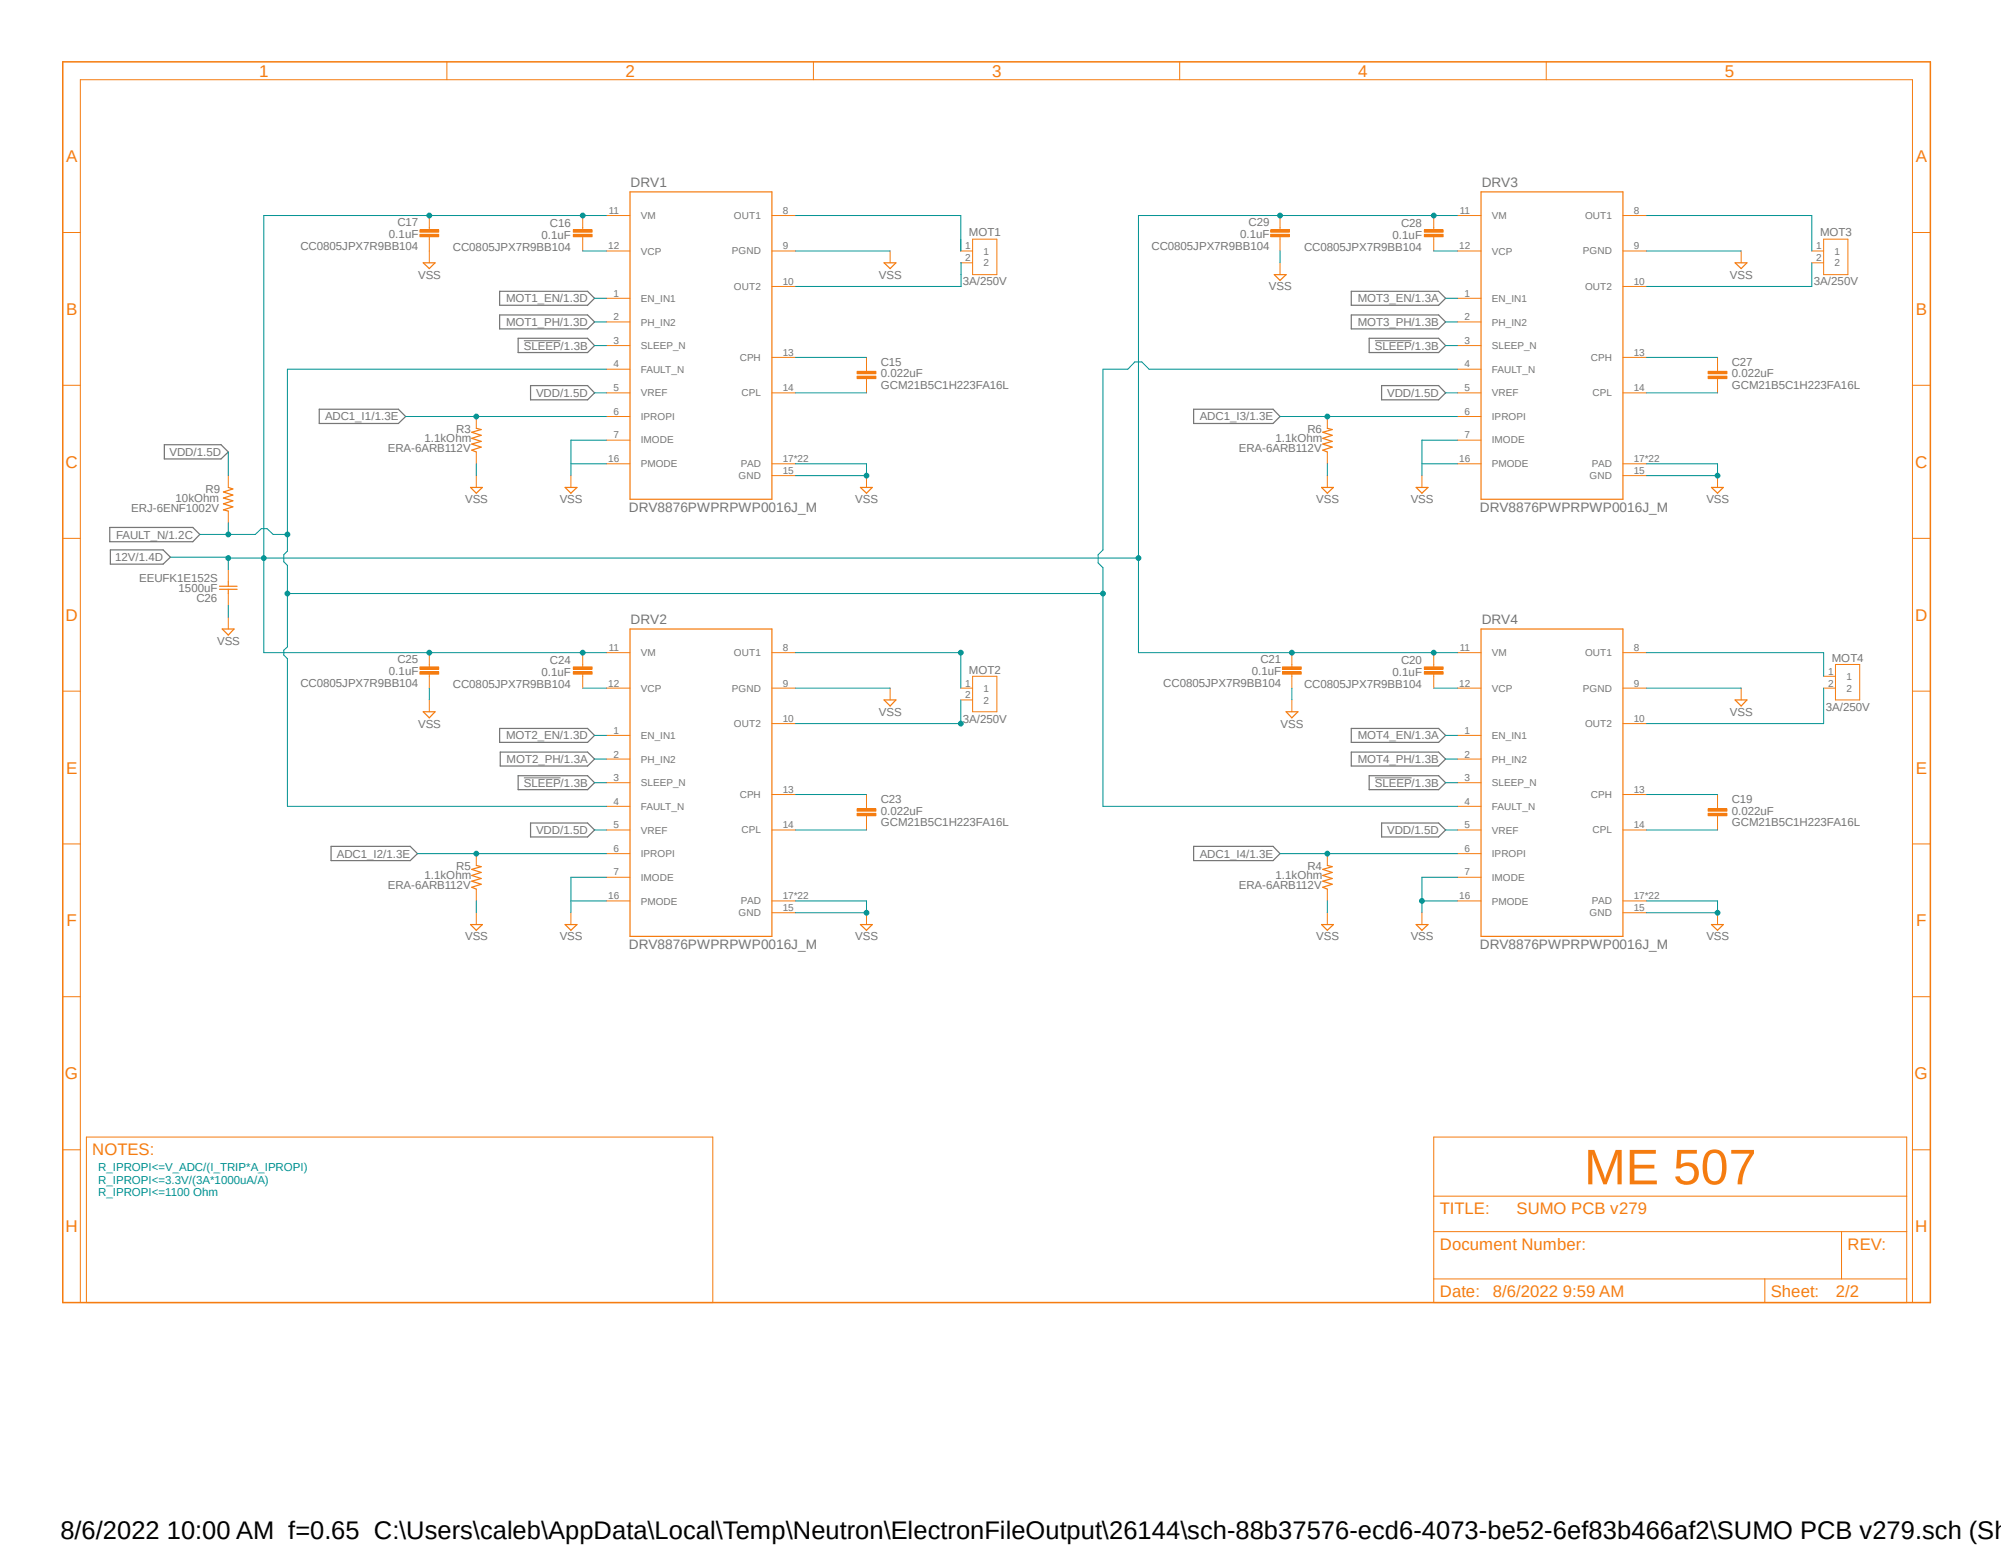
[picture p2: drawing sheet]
<svg xmlns="http://www.w3.org/2000/svg" width="279mm" height="216mm" viewBox="0 0 279 216" stroke-linecap="round" stroke-linejoin="round" font-family="sans-serif">
<path d="M8.4 8.4l261.4 173.9M269.8 8.4l-261.4 173.9" fill="none" stroke="#fff" stroke-width=".14"/>
<g fill="none" stroke="#757575" stroke-width=".17">
<path d="M44.6 57.1h11l1 1.1-1 .9h-11zM69.8 40.7h12.2l1 1-1 .9h-12.2zM69.8 44h12.2l1 1-1 .9h-12.2zM72.3 47.2h9.7l1 1.1-1 .9h-9.7zM74.1 53.8h7.9l1 1.1-1 .9h-7.9zM166.7 57.1h11.1l.9 1.1-.9 .9h-11.1zM188.7 40.7h12.2l.9 1-.9 .9h-12.2zM188.7 44h12.2l.9 1-.9 .9h-12.2zM191.2 47.2h9.7l.9 1.1-.9 .9h-9.7zM192.9 53.8h8l.9 1.1-.9 .9h-8zM15.3 73.7h11.6l1 .9-1 1h-11.6zM15.4 76.8h7.4l1 1-1 1h-7.4z"/>
<path d="M22.9 62.1h8l1 1-1 1h-8zM46.2 118.2h11.1l1 1-1 1h-11.1zM69.8 101.7h12.2l1 1-1 1h-12.2zM69.8 105h12.2l1 1-1 1h-12.2zM72.3 108.3h9.7l1 1-1 1h-9.7zM74.1 114.9h7.9l1 1-1 1h-7.9zM166.7 118.2h11.1l.9 1-.9 1h-11.1zM188.7 101.7h12.2l.9 1-.9 1h-12.2zM188.7 105h12.2l.9 1-.9 1h-12.2zM191.2 108.3h9.7l.9 1-.9 1h-9.7zM192.9 114.9h8l.9 1-.9 1h-8z"/>
</g>
<path d="M73.2 47.6h5.1M192 47.6h5.1M73.2 108.6h5.1M192 108.6h5.1" fill="none" stroke="#757575" stroke-width=".14"/>
<path d="M8.8 8.6h260.7v173.3h-260.7z" fill="none" stroke="#f57c10" stroke-width=".21"/>
<g fill="none" stroke="#f57c10" stroke-width=".14">
<path d="M62.4 8.6v2.5M113.6 8.6v2.5M164.7 8.6v2.5M215.9 8.6v2.5M8.8 32.5h2.4M58.6 32.7h2.7v.4h-2.7zM58.6 32.1h2.7v.3h-2.7zM59.9 30.1v2M59.9 33.1v3.6M80.1 32.7h2.6v.4h-2.6zM80.1 32.1h2.6v.3h-2.6zM81.4 30.1v2"/>
<path d="M81.4 33.1v2M84.7 30.1h3.3M84.7 35.1h3.3M107.8 30.1h3.3M107.8 35.1h3.3M124.3 35.1v1.6M134.2 35.1h1.6M134.2 36.7h1.6M135.8 33.4h3.4v5h-3.4zM177.4 32.7h2.6v.4h-2.6zM177.4 32.1h2.6v.3h-2.6zM178.7 30.1v2"/>
<path d="M178.7 33.1v2M178.7 36.7v1.7M198.9 32.7h2.6v.4h-2.6zM198.9 32.1h2.6v.3h-2.6zM200.2 30.1v2M200.2 33.1v2M203.5 30.1h3.3M203.5 35.1h3.3M226.6 30.1h3.3M226.6 35.1h3.3M243.1 35.1v1.6M253 35.1h1.6"/>
<path d="M253 36.7h1.6M254.6 33.4h3.4v5h-3.4zM267 32.5h2.5M8.8 53.8h2.4M66.5 58.2v1.6M84.7 41.7h3.3M84.7 45h3.3M84.7 48.3h3.3M84.7 51.6h3.3M84.7 54.9h3.3M84.7 58.2h3.3M107.8 54.9h3.3"/>
<path d="M107.8 40h3.3M107.8 49.9h3.3M119.7 52.5h2.6v.4h-2.6zM119.7 51.9h2.6v.3h-2.6zM121 49.9v2M121 52.9v2M185.3 58.2v1.6M203.5 41.7h3.3M203.5 45h3.3M203.5 48.3h3.3M203.5 51.6h3.3M203.5 54.9h3.3"/>
<path d="M203.5 58.2h3.3M226.6 54.9h3.3M226.6 40h3.3M226.6 49.9h3.3M238.5 52.5h2.6v.4h-2.6zM238.5 51.9h2.6v.3h-2.6zM239.8 49.9v2M239.8 52.9v2M267 53.8h2.5M8.8 75.2h2.4M31.9 66.4v1.7M31.9 71.4v1.6"/>
<path d="M31.9 79.6v1.6M66.5 63.1v1.7M66.5 66.4v1.7M79.7 66.4v1.7M84.7 61.5h3.3M84.7 64.8h3.3M107.8 66.4h3.3M107.8 64.8h3.3M121 66.4v1.7M185.3 63.1v1.7M185.3 66.4v1.7M198.5 66.4v1.7"/>
<path d="M203.5 61.5h3.3M203.5 64.8h3.3M226.6 66.4h3.3M226.6 64.8h3.3M239.8 66.4v1.7M267 75.2h2.5M8.8 96.5h2.4M31.9 82.9v1.6M31.9 86.2v1.6M58.6 93.8h2.7v.3h-2.7zM58.6 93.1h2.7v.4h-2.7zM59.9 91.1v2"/>
<path d="M59.9 94.1v2M59.9 97.7v1.7M80.1 93.8h2.6v.3h-2.6zM80.1 93.1h2.6v.4h-2.6zM81.4 91.1v2M81.4 94.1v2M84.7 91.1h3.3M84.7 96.1h3.3M107.8 91.1h3.3M107.8 96.1h3.3M124.3 96.1v1.6M134.2 96.1h1.6"/>
<path d="M134.2 97.7h1.6M135.8 94.4h3.4v5h-3.4zM179.1 93.8h2.6v.3h-2.6zM179.1 93.1h2.6v.4h-2.6zM180.4 91.1v2M180.4 94.1v2M180.4 97.7v1.7M198.9 93.8h2.6v.3h-2.6zM198.9 93.1h2.6v.4h-2.6zM200.2 91.1v2M200.2 94.1v2M203.5 91.1h3.3"/>
<path d="M203.5 96.1h3.3M226.6 91.1h3.3M226.6 96.1h3.3M243.1 96.1v1.6M254.6 96.1h1.7M254.6 94.4h1.7M256.3 92.8h3.4v4.9h-3.4zM267 96.5h2.5M8.8 117.9h2.4M66.5 119.2v1.7M84.7 102.7h3.3M84.7 106h3.3"/>
<path d="M84.7 109.3h3.3M84.7 112.6h3.3M84.7 115.9h3.3M84.7 119.2h3.3M107.8 115.9h3.3M107.8 101h3.3M107.8 111h3.3M119.7 113.6h2.6v.3h-2.6zM119.7 112.9h2.6v.4h-2.6zM121 111v1.9M121 113.9v2M185.3 119.2v1.7"/>
<path d="M203.5 102.7h3.3M203.5 106h3.3M203.5 109.3h3.3M203.5 112.6h3.3M203.5 115.9h3.3M203.5 119.2h3.3M226.6 115.9h3.3M226.6 101h3.3M226.6 111h3.3M238.5 113.6h2.6v.3h-2.6zM238.5 112.9h2.6v.4h-2.6zM239.8 111v1.9"/>
<path d="M239.8 113.9v2M267 117.9h2.5M8.8 139.2h2.4M66.5 124.2v1.6M66.5 127.5v1.6M79.7 127.5v1.6M84.7 122.5h3.3M84.7 125.8h3.3M107.8 127.5h3.3M107.8 125.8h3.3M121 127.5v1.6M185.3 124.2v1.6"/>
<path d="M185.3 127.5v1.6M198.5 127.5v1.6M203.5 122.5h3.3M203.5 125.8h3.3M226.6 127.5h3.3M226.6 125.8h3.3M239.8 127.5v1.6M267 139.2h2.5M12.1 158.8h87.4v23.1h-87.4zM200.2 158.8h66v23.1h-66zM8.8 160.6h2.4M200.2 172h66"/>
<path d="M200.2 178.6h66M200.2 167h66M246.4 178.6v3.3M257.1 172v6.6M267 160.6h2.5M11.2 181.9v-170.8h255.8v170.8"/>
</g>
<g fill="none" stroke="#f57c10" stroke-width=".17">
<path d="M59.1 36.7h1.6l-.8 .8zM88 26.8h19.8v42.9h-19.8zM123.4 36.7h1.7l-.8 .8zM177.9 38.4h1.7l-.9 .8zM206.8 26.8h19.8v42.9h-19.8zM242.3 36.7h1.6l-.8 .8zM66.5 59.8l.7 .2-1.3 .4 1.3 .4-1.3 .4 1.3 .4-1.3 .4 1.3 .4-1.3 .5 .6 .2M185.3 59.8l.7 .2-1.3 .4 1.3 .4-1.3 .4 1.3 .4-1.3 .4 1.3 .4-1.3 .5 .6 .2M31.9 68.1l.6 .2-1.3 .4 1.3 .4-1.3 .5 1.3 .3-1.3 .5 1.3 .4-1.3 .4 .7 .2M65.7 68.1h1.7l-.9 .8zM78.9 68.1h1.7l-.9 .8zM120.1 68.1h1.7l-.8 .8z"/>
<path d="M184.5 68.1h1.7l-.9 .8zM197.7 68.1h1.7l-.9 .8zM239 68.1h1.6l-.8 .8zM30.6 81.9h2.5M30.6 82.3h2.5M31 87.8h1.7l-.8 .9zM31.9 81.2v.7M31.9 82.3v.6M59.1 99.4h1.6l-.8 .8zM88 87.8h19.8v43h-19.8zM123.4 97.7h1.7l-.8 .9zM179.6 99.4h1.6l-.8 .8z"/>
<path d="M206.8 87.8h19.8v43h-19.8zM242.3 97.7h1.6l-.8 .9zM65.7 129.1h1.7l-.9 .8zM66.5 120.9l.7 .1-1.3 .4 1.3 .4-1.3 .5 1.3 .4-1.3 .4 1.3 .4-1.3 .4 .6 .3M78.9 129.1h1.7l-.9 .8zM120.1 129.1h1.7l-.8 .8zM184.5 129.1h1.7l-.9 .8zM185.3 120.9l.7 .1-1.3 .4 1.3 .4-1.3 .5 1.3 .4-1.3 .4 1.3 .4-1.3 .4 .6 .3M197.7 129.1h1.7l-.9 .8zM239 129.1h1.6l-.8 .8z"/>
</g>
<g fill="none" stroke="#f57c10" stroke-width=".34">
<path d="M58.6 32.9h2.7M58.6 32.3h2.7M80.1 32.9h2.6M80.1 32.3h2.6M177.4 32.9h2.6M177.4 32.3h2.6M198.9 32.9h2.6M198.9 32.3h2.6M119.7 52.7h2.6M119.7 52h2.6M238.5 52.7h2.6M238.5 52h2.6"/>
<path d="M58.6 94h2.7M58.6 93.3h2.7M80.1 94h2.6M80.1 93.3h2.6M179.1 94h2.6M179.1 93.3h2.6M198.9 94h2.6M198.9 93.3h2.6M119.7 113.7h2.6M119.7 113.1h2.6M238.5 113.7h2.6M238.5 113.1h2.6"/>
</g>
<path d="M79.7 64.8h5M84.7 61.5h-5v4.9M111.1 64.8h9.9v1.6h-9.9" fill="none" stroke="#009292" stroke-width=".14"/>
<circle cx="121" cy="66.4" r=".33" fill="#009292"/>
<g fill="none" stroke="#009292" stroke-width=".14">
<path d="M111.1 35.1h13.2M229.9 125.8h9.9v1.7h-9.9"/>
<circle cx="121" cy="66.4" r=".33"/>
</g>
<circle cx="239.8" cy="127.5" r=".33" fill="#009292"/>
<g fill="none" stroke="#009292" stroke-width=".14">
<path d="M66.5 64.8v1.6M180.4 96.1v1.6M229.9 96.1h13.2M79.7 125.8h5M84.7 122.5h-5v5M111.1 125.8h9.9v1.7h-9.9M185.3 125.8v1.7"/>
<circle cx="239.8" cy="127.5" r=".33"/>
</g>
<circle cx="121" cy="127.5" r=".33" fill="#009292"/>
<g fill="none" stroke="#009292" stroke-width=".14">
<path d="M198.5 64.8h5M203.5 61.5h-5v4.9M229.9 64.8h9.9v1.6h-9.9M59.9 96.1v1.6M111.1 96.1h13.2M66.5 125.8v1.7"/>
<circle cx="121" cy="127.5" r=".33"/>
</g>
<circle cx="239.8" cy="66.4" r=".33" fill="#009292"/>
<g fill="none" stroke="#009292" stroke-width=".14">
<path d="M178.7 35.1v1.6M229.9 35.1h13.2M185.3 64.8v1.6M31.9 84.5v1.7M198.5 125.8h5M203.5 122.5h-5v5"/>
<circle cx="239.8" cy="66.4" r=".33"/>
</g>
<circle cx="198.5" cy="125.8" r=".33" fill="#009292"/>
<g fill="none" stroke="#009292" stroke-width=".14">
<path d="M84.7 30.1h-47.9v61h47.9M203.5 30.1h-44.5v61h44.5M23.8 77.8h8.1v1.8M31.9 77.9h127.1"/>
<circle cx="198.5" cy="125.8" r=".33"/>
</g>
<circle cx="81.4" cy="91.1" r=".33" fill="#009292"/>
<circle cx="81.4" cy="91.1" r=".33" fill="none" stroke="#009292" stroke-width=".14"/>
<circle cx="59.9" cy="91.1" r=".33" fill="#009292"/>
<circle cx="59.9" cy="91.1" r=".33" fill="none" stroke="#009292" stroke-width=".14"/>
<circle cx="36.8" cy="77.9" r=".33" fill="#009292"/>
<circle cx="36.8" cy="77.9" r=".33" fill="none" stroke="#009292" stroke-width=".14"/>
<circle cx="159" cy="77.9" r=".33" fill="#009292"/>
<circle cx="159" cy="77.9" r=".33" fill="none" stroke="#009292" stroke-width=".14"/>
<circle cx="200.2" cy="30.1" r=".33" fill="#009292"/>
<circle cx="200.2" cy="30.1" r=".33" fill="none" stroke="#009292" stroke-width=".14"/>
<circle cx="178.7" cy="30.1" r=".33" fill="#009292"/>
<circle cx="178.7" cy="30.1" r=".33" fill="none" stroke="#009292" stroke-width=".14"/>
<circle cx="81.4" cy="30.1" r=".33" fill="#009292"/>
<circle cx="81.4" cy="30.1" r=".33" fill="none" stroke="#009292" stroke-width=".14"/>
<circle cx="59.9" cy="30.1" r=".33" fill="#009292"/>
<circle cx="59.9" cy="30.1" r=".33" fill="none" stroke="#009292" stroke-width=".14"/>
<circle cx="200.2" cy="91.1" r=".33" fill="#009292"/>
<circle cx="200.2" cy="91.1" r=".33" fill="none" stroke="#009292" stroke-width=".14"/>
<circle cx="180.4" cy="91.1" r=".33" fill="#009292"/>
<circle cx="180.4" cy="91.1" r=".33" fill="none" stroke="#009292" stroke-width=".14"/>
<circle cx="31.9" cy="77.9" r=".33" fill="#009292"/>
<g fill="none" stroke="#009292" stroke-width=".14">
<path d="M56.6 58.2h28.1M83 41.7h1.7M83 45h1.7M83 48.3h1.7M201.8 48.3h1.7M83 109.3h1.7M201.8 109.3h1.7"/>
<circle cx="31.9" cy="77.9" r=".33"/>
</g>
<circle cx="66.5" cy="58.2" r=".33" fill="#009292"/>
<g fill="none" stroke="#009292" stroke-width=".14">
<path d="M81.4 35.1h3.3M111.1 30.1h23.1v5M134.2 36.7v3.3h-23.1M111.1 49.9h9.9M111.1 54.9h9.9M200.2 96.1h3.3M178.7 119.2h24.8M201.8 102.7h1.7M201.8 106h1.7M229.9 111h9.9M229.9 115.9h9.9"/>
<circle cx="66.5" cy="58.2" r=".33"/>
</g>
<circle cx="185.3" cy="119.2" r=".33" fill="#009292"/>
<g fill="none" stroke="#009292" stroke-width=".14">
<path d="M81.4 96.1h3.3M229.9 91.1h24.7v3.3M254.6 96.1v4.9h-24.7M58.3 119.2h26.4M83 102.7h1.7M83 106h1.7M111.1 111h9.9M111.1 115.9h9.9"/>
<circle cx="185.3" cy="119.2" r=".33"/>
</g>
<circle cx="66.5" cy="119.2" r=".33" fill="#009292"/>
<g fill="none" stroke="#009292" stroke-width=".14">
<path d="M134.2 97.7v3.3M111.1 101h23.1"/>
<circle cx="66.5" cy="119.2" r=".33"/>
</g>
<circle cx="134.2" cy="101" r=".33" fill="#009292"/>
<g fill="none" stroke="#009292" stroke-width=".14">
<path d="M111.1 91.1h23.1M134.2 91.1v5"/>
<circle cx="134.2" cy="101" r=".33"/>
</g>
<circle cx="134.2" cy="91.1" r=".33" fill="#009292"/>
<g fill="none" stroke="#009292" stroke-width=".14">
<path d="M200.2 35.1h3.3M178.7 58.2h24.8M229.9 49.9h9.9M229.9 54.9h9.9"/>
<circle cx="134.2" cy="91.1" r=".33"/>
</g>
<circle cx="185.3" cy="58.2" r=".33" fill="#009292"/>
<g fill="none" stroke="#009292" stroke-width=".14">
<path d="M253 36.7v3.3h-23.1M83 54.9h1.7M84.7 51.6h-44.6v25.4l-.5 .5v.9l.5 .6v11.3l-.5 .5v.7l.5 .5v20.6h44.6M201.8 45h1.7M201.8 41.7h1.7M201.8 54.9h1.7M203.5 51.6h-43.1l-1-1.1h-.9l-1 1.1h-3.5v25.2l-.7 .7v1.1l.7 .7v33.3h49.5M27.9 74.6h7.7l.9-.8h.8l.8 .8h2M31.9 63.1v3.3M31.9 73v1.6M40.1 82.9h113.9M83 115.9h1.7"/>
<path d="M201.8 115.9h1.7"/>
<circle cx="185.3" cy="58.2" r=".33"/>
</g>
<circle cx="40.1" cy="82.9" r=".33" fill="#009292"/>
<circle cx="40.1" cy="82.9" r=".33" fill="none" stroke="#009292" stroke-width=".14"/>
<circle cx="154" cy="82.9" r=".33" fill="#009292"/>
<circle cx="154" cy="82.9" r=".33" fill="none" stroke="#009292" stroke-width=".14"/>
<circle cx="40.1" cy="74.6" r=".33" fill="#009292"/>
<circle cx="40.1" cy="74.6" r=".33" fill="none" stroke="#009292" stroke-width=".14"/>
<circle cx="31.9" cy="74.6" r=".33" fill="#009292"/>
<g fill="none" stroke="#009292" stroke-width=".14">
<path d="M134.2 38.4h.1M229.9 30.1h23.1v5"/>
<circle cx="31.9" cy="74.6" r=".33"/>
</g>
<text font-size="7" fill="#f57c10" x="221.2" y="165.4">ME 507</text>
<text font-size="3.6" x="8.4" y="214.9">8/6/2022 10:00 AM f=0.65 C:\Users\caleb\AppData\Local\Temp\Neutron\ElectronFileOutput\26144\sch-88b37576-ecd6-4073-be52-6ef83b466af2\SUMO PCB v279.sch (Sh</text>
<g font-size="2.4" fill="#f57c10">
<text x="36.2" y="10.8">1</text>
<text x="87.3" y="10.8">2</text>
<text x="138.5" y="10.8">3</text>
<text x="189.7" y="10.8">4</text>
<text x="240.8" y="10.8">5</text>
<text x="9.2" y="22.6">A</text>
<text x="267.5" y="22.6">A</text>
<text x="9.2" y="44">B</text>
<text x="267.5" y="44">B</text>
<text x="9.1" y="65.4">C</text>
<text x="267.4" y="65.4">C</text>
<text x="9.1" y="86.7">D</text>
<text x="267.4" y="86.7">D</text>
<text x="9.2" y="108">E</text>
<text x="267.5" y="108">E</text>
<text x="9.3" y="129.4">F</text>
<text x="267.5" y="129.4">F</text>
<text x="9.1" y="150.8">G</text>
<text x="267.3" y="150.8">G</text>
<text x="9.1" y="172.1">H</text>
<text x="267.4" y="172.1">H</text>
</g>
<g font-size="2.3" fill="#f57c10">
<text x="12.9" y="161.3">NOTES:</text>
<text x="201" y="169.5">TITLE:</text>
<text x="211.8" y="169.5">SUMO PCB v279</text>
<text x="201" y="174.5">Document Number:</text>
<text x="258" y="174.5">REV:</text>
<text x="201" y="181.1">Date:</text>
<text x="208.5" y="181.1">8/6/2022 9:59 AM</text>
<text x="247.2" y="181.1">Sheet:</text>
<text x="256.3" y="181.1">2/2</text>
</g>
<g font-size="1.9" fill="#757575">
<text x="88.1" y="26.2">DRV1</text>
<text x="206.9" y="26.2">DRV3</text>
<text x="87.8" y="71.5">DRV8876PWPRPWP0016J_M</text>
<text x="206.6" y="71.5">DRV8876PWPRPWP0016J_M</text>
<text x="88.1" y="87.2">DRV2</text>
<text x="206.9" y="87.2">DRV4</text>
<text x="87.8" y="132.6">DRV8876PWPRPWP0016J_M</text>
<text x="206.6" y="132.6">DRV8876PWPRPWP0016J_M</text>
</g>
<g font-size="1.6" fill="#757575">
<text x="42" y="34.9">CC0805JPX7R9BB104</text>
<text x="54.3" y="33.2">0.1uF</text>
<text x="55.5" y="31.6">C17</text>
<text x="63.2" y="35.1">CC0805JPX7R9BB104</text>
<text x="75.6" y="33.4">0.1uF</text>
<text x="76.8" y="31.8">C16</text>
<text x="135.3" y="33">MOT1</text>
<text x="160.8" y="34.9">CC0805JPX7R9BB104</text>
<text x="173.1" y="33.2">0.1uF</text>
<text x="174.3" y="31.6">C29</text>
<text x="182.1" y="35.1">CC0805JPX7R9BB104</text>
<text x="194.4" y="33.4">0.1uF</text>
<text x="195.6" y="31.8">C28</text>
<text x="254.1" y="33">MOT3</text>
<text x="58.4" y="38.9">VSS</text>
<text x="122.7" y="38.9">VSS</text>
<text x="134.5" y="39.8">3A/250V</text>
<text x="177.2" y="40.6">VSS</text>
<text x="241.6" y="38.9">VSS</text>
<text x="253.3" y="39.8">3A/250V</text>
<text x="70.7" y="42.2">MOT1_EN/1.3D</text>
<text x="70.7" y="45.5">MOT1_PH/1.3D</text>
<text x="189.6" y="45.5">MOT3_PH/1.3B</text>
<text x="189.6" y="42.2">MOT3_EN/1.3A</text>
<text x="73.2" y="48.8">SLEEP/1.3B</text>
<text x="123" y="52.7">0.022uF</text>
<text x="123" y="51.1">C15</text>
<text x="192" y="48.8">SLEEP/1.3B</text>
<text x="241.8" y="52.7">0.022uF</text>
<text x="241.8" y="51.1">C27</text>
<text x="45.4" y="58.7">ADC1_I1/1.3E</text>
<text x="74.8" y="55.4">VDD/1.5D</text>
<text x="123" y="54.4">GCM21B5C1H223FA16L</text>
<text x="167.5" y="58.7">ADC1_I3/1.3E</text>
<text x="193.7" y="55.4">VDD/1.5D</text>
<text x="241.8" y="54.4">GCM21B5C1H223FA16L</text>
<text x="23.7" y="63.7">VDD/1.5D</text>
<text x="54.1" y="63.1">ERA-6ARB112V</text>
<text x="59.3" y="61.7">1.1kOhm</text>
<text x="63.7" y="60.4">R3</text>
<text x="173" y="63.1">ERA-6ARB112V</text>
<text x="178.1" y="61.7">1.1kOhm</text>
<text x="182.5" y="60.4">R6</text>
<text x="18.3" y="71.5">ERJ-6ENF1002V</text>
<text x="24.5" y="70.1">10kOhm</text>
<text x="28.7" y="68.8">R9</text>
<text x="64.9" y="70.3">VSS</text>
<text x="78.1" y="70.3">VSS</text>
<text x="119.4" y="70.3">VSS</text>
<text x="183.8" y="70.3">VSS</text>
<text x="197" y="70.3">VSS</text>
<text x="238.3" y="70.3">VSS</text>
<text x="16.2" y="75.2">FAULT_N/1.2C</text>
<text x="16.1" y="78.4">12V/1.4D</text>
<text x="19.4" y="81.2">EEUFK1E152S</text>
<text x="24.9" y="82.7">1500uF</text>
<text x="27.4" y="84">C26</text>
<text x="30.3" y="90">VSS</text>
<text x="42" y="95.9">CC0805JPX7R9BB104</text>
<text x="54.3" y="94.3">0.1uF</text>
<text x="55.5" y="92.6">C25</text>
<text x="75.6" y="94.4">0.1uF</text>
<text x="76.8" y="92.8">C24</text>
<text x="135.3" y="94.1">MOT2</text>
<text x="162.4" y="95.9">CC0805JPX7R9BB104</text>
<text x="174.8" y="94.3">0.1uF</text>
<text x="176" y="92.6">C21</text>
<text x="194.4" y="94.4">0.1uF</text>
<text x="195.6" y="92.8">C20</text>
<text x="255.8" y="92.4">MOT4</text>
<text x="58.4" y="101.6">VSS</text>
<text x="63.2" y="96.1">CC0805JPX7R9BB104</text>
<text x="122.7" y="100">VSS</text>
<text x="134.5" y="100.9">3A/250V</text>
<text x="178.8" y="101.6">VSS</text>
<text x="182.1" y="96.1">CC0805JPX7R9BB104</text>
<text x="241.6" y="100">VSS</text>
<text x="254.9" y="99.3">3A/250V</text>
<text x="70.7" y="103.3">MOT2_EN/1.3D</text>
<text x="70.7" y="106.6">MOT2_PH/1.3A</text>
<text x="189.6" y="103.3">MOT4_EN/1.3A</text>
<text x="189.6" y="106.6">MOT4_PH/1.3B</text>
<text x="73.2" y="109.9">SLEEP/1.3B</text>
<text x="123" y="113.8">0.022uF</text>
<text x="123" y="112.1">C23</text>
<text x="192" y="109.9">SLEEP/1.3B</text>
<text x="241.8" y="113.8">0.022uF</text>
<text x="241.8" y="112.1">C19</text>
<text x="47" y="119.8">ADC1_I2/1.3E</text>
<text x="74.8" y="116.5">VDD/1.5D</text>
<text x="123" y="115.4">GCM21B5C1H223FA16L</text>
<text x="167.5" y="119.8">ADC1_I4/1.3E</text>
<text x="193.7" y="116.5">VDD/1.5D</text>
<text x="241.8" y="115.4">GCM21B5C1H223FA16L</text>
<text x="54.1" y="124.2">ERA-6ARB112V</text>
<text x="59.3" y="122.8">1.1kOhm</text>
<text x="63.7" y="121.5">R5</text>
<text x="173" y="124.2">ERA-6ARB112V</text>
<text x="178.1" y="122.8">1.1kOhm</text>
<text x="182.5" y="121.5">R4</text>
<text x="64.9" y="131.3">VSS</text>
<text x="78.1" y="131.3">VSS</text>
<text x="119.4" y="131.3">VSS</text>
<text x="183.8" y="131.3">VSS</text>
<text x="197" y="131.3">VSS</text>
<text x="238.3" y="131.3">VSS</text>
</g>
<g font-size="1.6" fill="#009292">
<text x="13.7" y="163.6">R_IPROPI&lt;=V_ADC/(I_TRIP*A_IPROPI)</text>
<text x="13.7" y="165.3">R_IPROPI&lt;=3.3V/(3A*1000uA/A)</text>
<text x="13.7" y="167.1">R_IPROPI&lt;=1100 Ohm</text>
</g>
<g font-size="1.4" fill="#757575">
<text x="85" y="29.9">11</text>
<text x="109.3" y="29.9">8</text>
<text x="203.8" y="29.9">11</text>
<text x="228.1" y="29.9">8</text>
<text x="84.9" y="34.8">12</text>
<text x="89.5" y="30.6">VM</text>
<text x="89.5" y="35.6">VCP</text>
<text x="102.2" y="35.5">PGND</text>
<text x="102.5" y="30.6">OUT1</text>
<text x="109.3" y="34.8">9</text>
<text x="134.8" y="34.8">1</text>
<text x="137.3" y="35.6">1</text>
<text x="203.7" y="34.8">12</text>
<text x="208.3" y="30.6">VM</text>
<text x="208.3" y="35.6">VCP</text>
<text x="221" y="35.5">PGND</text>
<text x="221.3" y="30.6">OUT1</text>
<text x="228.1" y="34.8">9</text>
<text x="253.6" y="34.8">1</text>
<text x="256.2" y="35.6">1</text>
<text x="85.7" y="41.4">1</text>
<text x="102.5" y="40.5">OUT2</text>
<text x="109.3" y="39.8">10</text>
<text x="134.8" y="36.5">2</text>
<text x="137.3" y="37.2">2</text>
<text x="204.5" y="41.4">1</text>
<text x="221.3" y="40.5">OUT2</text>
<text x="228.1" y="39.8">10</text>
<text x="253.6" y="36.5">2</text>
<text x="256.2" y="37.2">2</text>
<text x="85.7" y="44.7">2</text>
<text x="89.5" y="42.2">EN_IN1</text>
<text x="89.5" y="45.5">PH_IN2</text>
<text x="204.5" y="44.7">2</text>
<text x="208.3" y="42.2">EN_IN1</text>
<text x="208.3" y="45.5">PH_IN2</text>
<text x="85.7" y="48">3</text>
<text x="85.7" y="51.3">4</text>
<text x="89.5" y="48.8">SLEEP_N</text>
<text x="89.5" y="52.1">FAULT_N</text>
<text x="103.3" y="50.4">CPH</text>
<text x="109.3" y="49.7">13</text>
<text x="204.5" y="48">3</text>
<text x="204.5" y="51.3">4</text>
<text x="208.3" y="48.8">SLEEP_N</text>
<text x="208.3" y="52.1">FAULT_N</text>
<text x="222.1" y="50.4">CPH</text>
<text x="228.1" y="49.7">13</text>
<text x="85.7" y="54.6">5</text>
<text x="85.7" y="57.9">6</text>
<text x="89.5" y="55.3">VREF</text>
<text x="89.5" y="58.6">IPROPI</text>
<text x="103.5" y="55.3">CPL</text>
<text x="109.3" y="54.6">14</text>
<text x="204.5" y="54.6">5</text>
<text x="204.5" y="57.9">6</text>
<text x="208.3" y="55.3">VREF</text>
<text x="208.3" y="58.6">IPROPI</text>
<text x="222.4" y="55.3">CPL</text>
<text x="228.1" y="54.6">14</text>
<text x="84.9" y="64.5">16</text>
<text x="85.7" y="61.2">7</text>
<text x="89.5" y="61.9">IMODE</text>
<text x="89.5" y="65.2">PMODE</text>
<text x="103.5" y="65.2">PAD</text>
<text x="109.3" y="64.5">17*22</text>
<text x="203.7" y="64.5">16</text>
<text x="204.5" y="61.2">7</text>
<text x="208.3" y="61.9">IMODE</text>
<text x="208.3" y="65.2">PMODE</text>
<text x="222.3" y="65.2">PAD</text>
<text x="228.1" y="64.5">17*22</text>
<text x="103.1" y="66.9">GND</text>
<text x="109.3" y="66.2">15</text>
<text x="221.9" y="66.9">GND</text>
<text x="228.1" y="66.2">15</text>
<text x="84.9" y="95.9">12</text>
<text x="85" y="90.9">11</text>
<text x="89.5" y="91.7">VM</text>
<text x="102.5" y="91.7">OUT1</text>
<text x="109.3" y="90.9">8</text>
<text x="109.3" y="95.9">9</text>
<text x="134.8" y="95.9">1</text>
<text x="203.7" y="95.9">12</text>
<text x="203.8" y="90.9">11</text>
<text x="208.3" y="91.7">VM</text>
<text x="221.3" y="91.7">OUT1</text>
<text x="228.1" y="90.9">8</text>
<text x="228.1" y="95.9">9</text>
<text x="255.3" y="94.2">1</text>
<text x="255.3" y="95.9">2</text>
<text x="257.8" y="95">1</text>
<text x="89.5" y="96.6">VCP</text>
<text x="102.2" y="96.6">PGND</text>
<text x="102.5" y="101.5">OUT2</text>
<text x="109.3" y="100.8">10</text>
<text x="134.8" y="97.5">2</text>
<text x="137.3" y="96.6">1</text>
<text x="137.3" y="98.3">2</text>
<text x="208.3" y="96.6">VCP</text>
<text x="221" y="96.6">PGND</text>
<text x="221.3" y="101.5">OUT2</text>
<text x="228.1" y="100.8">10</text>
<text x="257.8" y="96.6">2</text>
<text x="85.7" y="102.5">1</text>
<text x="85.7" y="105.8">2</text>
<text x="89.5" y="103.2">EN_IN1</text>
<text x="89.5" y="106.5">PH_IN2</text>
<text x="204.5" y="102.5">1</text>
<text x="204.5" y="105.8">2</text>
<text x="208.3" y="103.2">EN_IN1</text>
<text x="208.3" y="106.5">PH_IN2</text>
<text x="85.7" y="109.1">3</text>
<text x="85.7" y="112.4">4</text>
<text x="89.5" y="109.8">SLEEP_N</text>
<text x="89.5" y="113.1">FAULT_N</text>
<text x="103.3" y="111.4">CPH</text>
<text x="109.3" y="110.7">13</text>
<text x="204.5" y="109.1">3</text>
<text x="204.5" y="112.4">4</text>
<text x="208.3" y="109.8">SLEEP_N</text>
<text x="208.3" y="113.1">FAULT_N</text>
<text x="222.1" y="111.4">CPH</text>
<text x="228.1" y="110.7">13</text>
<text x="85.7" y="115.7">5</text>
<text x="85.7" y="119">6</text>
<text x="89.5" y="116.4">VREF</text>
<text x="89.5" y="119.7">IPROPI</text>
<text x="103.5" y="116.4">CPL</text>
<text x="109.3" y="115.7">14</text>
<text x="204.5" y="115.7">5</text>
<text x="204.5" y="119">6</text>
<text x="208.3" y="116.4">VREF</text>
<text x="208.3" y="119.7">IPROPI</text>
<text x="222.4" y="116.4">CPL</text>
<text x="228.1" y="115.7">14</text>
<text x="84.9" y="125.6">16</text>
<text x="85.7" y="122.3">7</text>
<text x="89.5" y="123">IMODE</text>
<text x="109.3" y="125.6">17*22</text>
<text x="203.7" y="125.6">16</text>
<text x="204.5" y="122.3">7</text>
<text x="208.3" y="123">IMODE</text>
<text x="228.1" y="125.6">17*22</text>
<text x="89.5" y="126.3">PMODE</text>
<text x="103.1" y="127.9">GND</text>
<text x="103.5" y="126.3">PAD</text>
<text x="109.3" y="127.2">15</text>
<text x="208.3" y="126.3">PMODE</text>
<text x="221.9" y="127.9">GND</text>
<text x="222.3" y="126.3">PAD</text>
<text x="228.1" y="127.2">15</text>
</g>
</svg>
